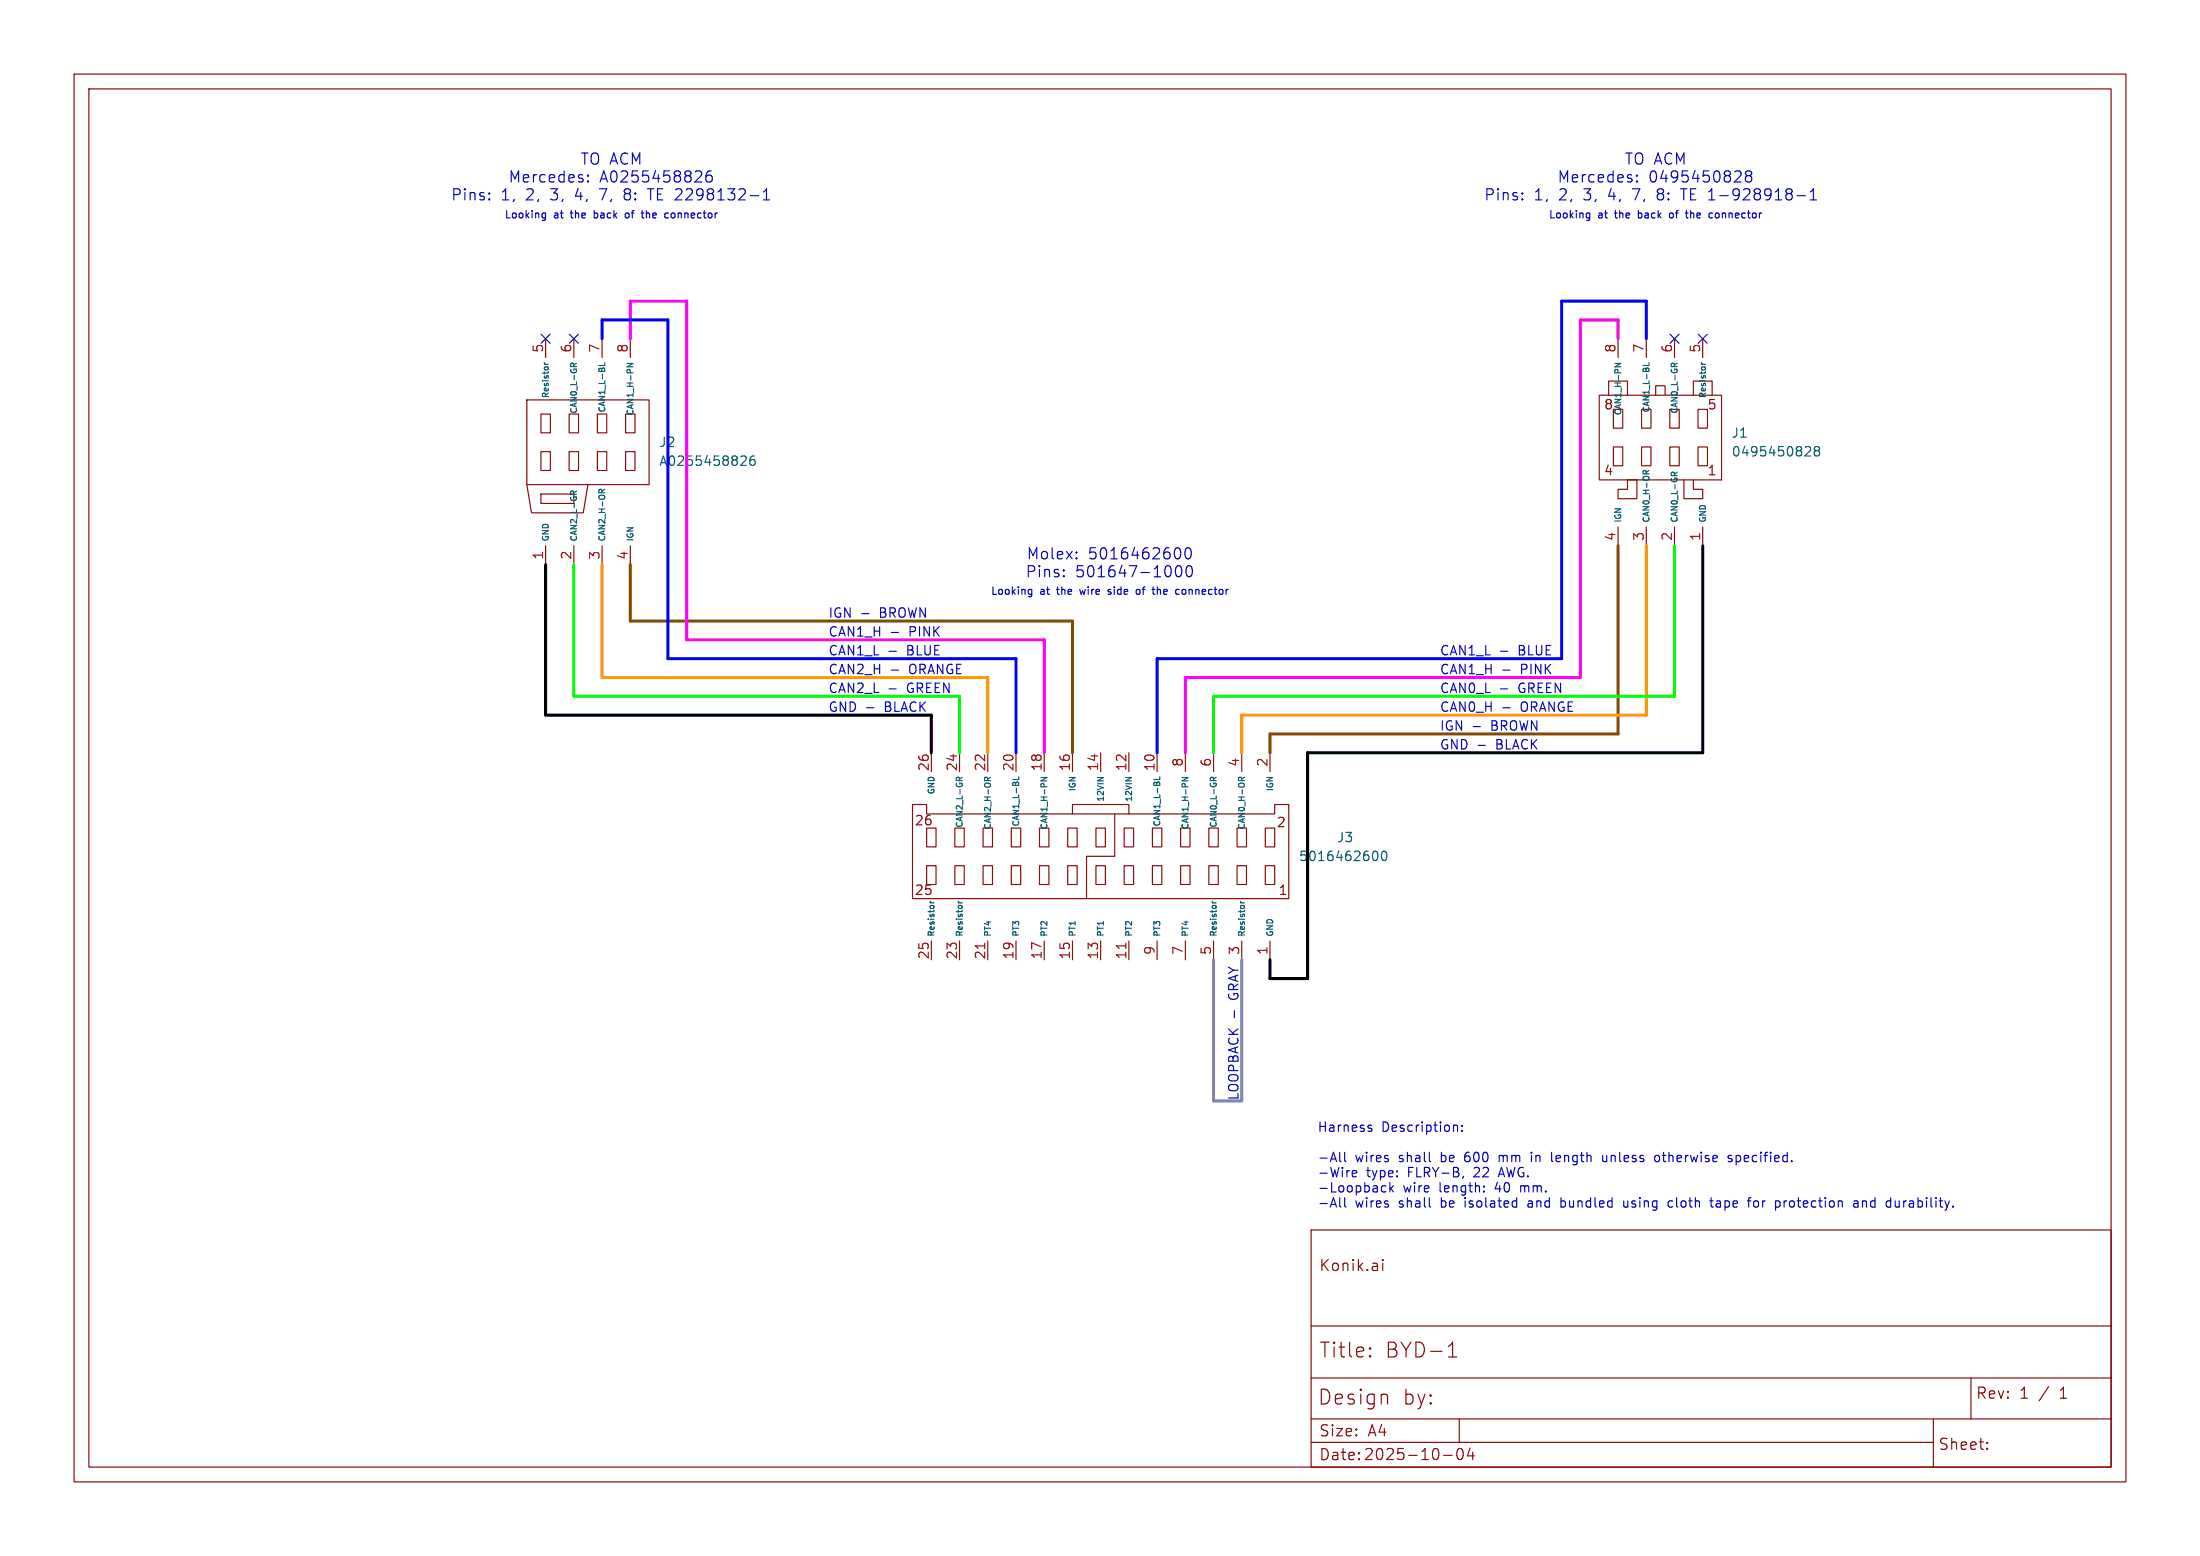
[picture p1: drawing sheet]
<svg xmlns="http://www.w3.org/2000/svg" width="297mm" height="210mm" viewBox="0 0 297 210" stroke-linecap="round" stroke-linejoin="round" font-family="sans-serif">
<g fill="none" stroke="#840000" stroke-width=".15">
<path d="M10 10h277v190h-277zM12 12h273v186h-273zM71.1 54h16.5v11.4h-8.2l-.7 3.8h-6.9l-.7-3.8zM73 55.9h1.3v2.5h-1.3zM73.7 45.7v2.6M76.8 55.9h1.3v2.5h-1.3zM77.5 45.7v2.6M80.6 55.9h1.3v2.5h-1.3zM81.3 45.7v2.6M84.5 55.9h1.2v2.5h-1.2zM85.1 45.7v2.6M215.9 53.3h16.5v11.5h-16.5z"/>
<path d="M217.2 53.3v-1.9h2.5v1.9M217.8 55.2h1.3v2.6h-1.3zM218.4 45.7v2.6M221.6 55.2h1.3v2.6h-1.3zM222.2 45.7v2.6M223.5 53.3v-1.2h1.3v1.2M225.4 55.2h1.3v2.6h-1.3zM226.1 45.7v2.6M228.6 53.3v-1.9h2.5v1.9M229.2 55.2h1.3v2.6h-1.3zM229.9 45.7v2.6M71.1 65.4h8.3"/>
<path d="M73 61h1.3v2.5h-1.3zM73 66.7h4.5v1.2h-4.5zM73.7 73.7v2.5M76.8 61h1.3v2.5h-1.3zM77.5 73.7v2.5M80.6 61h1.3v2.5h-1.3zM81.3 73.7v2.5M84.5 61h1.2v2.5h-1.2zM85.1 73.7v2.5M217.8 60.3h1.3v2.6h-1.3zM218.4 66h1.3v-1.2h1.3v2.5h-2.6zM218.4 71.1v2.6"/>
<path d="M221.6 60.3h1.3v2.6h-1.3zM222.2 71.1v2.6M225.4 60.3h1.3v2.6h-1.3zM226.1 71.1v2.6M227.3 64.8v2.5h2.6v-1.3h-1.3v-1.2M229.2 60.3h1.3v2.6h-1.3zM229.9 71.1v2.6M123.2 108.6h1.9v1.3h19.7v-1.3h7.6v1.3h19.7v-1.3h1.9v12.7h-50.8zM125.1 111.8h1.3v2.5h-1.3zM125.1 116.8h1.3v2.6h-1.3zM125.7 101.6v2.5M128.9 111.8h1.3v2.5h-1.3z"/>
<path d="M128.9 116.8h1.3v2.6h-1.3zM129.5 101.6v2.5M132.7 111.8h1.3v2.5h-1.3zM132.7 116.8h1.3v2.6h-1.3zM133.3 101.6v2.5M136.5 111.8h1.3v2.5h-1.3zM136.5 116.8h1.3v2.6h-1.3zM137.2 101.6v2.5M140.3 111.8h1.3v2.5h-1.3zM140.3 116.8h1.3v2.6h-1.3zM141 101.6v2.5M144.1 111.8h1.3v2.5h-1.3z"/>
<path d="M144.1 116.8h1.3v2.6h-1.3zM144.8 109.9h7.6M144.8 101.6v2.5M148 111.8h1.2v2.5h-1.2zM148 116.8h1.2v2.6h-1.2zM148.6 101.6v2.5M150.5 109.9v5.7h-3.8v5.7M151.8 111.8h1.2v2.5h-1.2zM151.8 116.8h1.2v2.6h-1.2zM152.4 101.6v2.5M155.6 111.8h1.2v2.5h-1.2zM155.6 116.8h1.2v2.6h-1.2z"/>
<path d="M156.2 101.6v2.5M159.4 111.8h1.3v2.5h-1.3zM159.4 116.8h1.3v2.6h-1.3zM160 101.6v2.5M163.2 111.8h1.3v2.5h-1.3zM163.2 116.8h1.3v2.6h-1.3zM163.8 101.6v2.5M167 111.8h1.3v2.5h-1.3zM167 116.8h1.3v2.6h-1.3zM167.6 101.6v2.5M170.8 111.8h1.3v2.5h-1.3zM170.8 116.8h1.3v2.6h-1.3z"/>
<path d="M171.4 101.6v2.5M125.7 127v2.5M129.5 127v2.5M133.3 127v2.5M137.2 127v2.5M141 127v2.5M144.8 127v2.5M148.6 127v2.5M152.4 127v2.5M156.2 127v2.5M160 127v2.5M163.8 127v2.5"/>
<path d="M167.6 127v2.5M171.4 127v2.5M177 179h108M177 166h108v32h-108zM186.7 170v.1M186.7 170.5v1M186.7 170l-.1 .1h.1M177 191.5h108M177 186h108M177 194.7h84M185 183h.1l-.1 .1M185 183h-.1l.1 .1"/>
<path d="M185 181.9v.2M185 183v.1M185 181.9l.1 .1-.1 .1M185 181.9l-.1 .1 .1 .1M187.2 188.3l.1 .1v1.1M194.9 196.4h1.1M195.5 183.1h1.2M195.5 181.7l.6-.6v2M196.8 195.6a.36 .36 0 0 1 .4-.1 .36 .36 0 0 1 .3 .3 .77 .77 0 0 1-.5 1.2 .91 .91 0 0 1-.2-1.4zM197 191.5v3.2M198.5 195.4l-.4 1.1h.9M198.8 196v1"/>
<path d="M261 191.5v6.5M266.1 186v5.5M268.3 195.5v.1M268.3 195.5h-.1l.1 .1M268.3 194.7v.1M268.3 194.7l-.1 .1h.1"/>
</g>
<g fill="none" stroke="#006464" stroke-width=".15">
<path d="M73.5 49.2h.5M73.5 48.9l.1 .3M77 49.5v-.3l.2-.2 .2 .1 .1 .4M77.8 49l-.3 .3M81.6 48.9v.4h-.8M84.7 49.1h.8l-.8 .4h.8M218 49.1h.8l-.8 .4h.8M222.6 48.9v.4h-.8M225.6 49.5v-.3l.2-.2 .2 .1v.4M226.4 49l-.4 .3M229.7 49.2h.5M229.7 48.9l.2 .3"/>
<path d="M77 66.7v-.3l.2-.1h.2l.1 .4M77.8 66.3l-.3 .2M80.8 66.5v-.3l.2-.2 .2 .1 .1 .4M81.6 66l-.3 .3M100.2 61.5l.4 .1 .1 .3v.2l-.7 .7h.7M101.8 61.5a.5 .5 0 0 0-.6 .6v.5l.1 .1 .4 .1 .2-.1 .1-.4-.2-.2-.3-.1-.3 .3M221.8 64v-.3l.2-.2 .2 .1v.4M222.6 63.5l-.4 .3M225.6 64.2v-.3l.2-.2 .2 .1v.4M226.4 63.7l-.4 .3M243.9 60.3h.4l.1 .3v.2l-.8 .7h.8M245.2 60.8l-.3-.2 .3-.3h.2l.2 .2-.2 .3"/>
<path d="M245.2 60.8l-.3 .3 .1 .3 .2 .1h.3l.1-.2v-.2l-.2-.3M245.2 60.8h.2M129.1 105.4v-.3l.2-.2 .2 .1v.4M129.9 104.9l-.4 .3M132.9 105.4v-.3l.2-.2 .2 .1v.4M133.7 104.9l-.4 .3M137.5 104.8v.4h-.8M140.5 104.9h.8l-.8 .5h.8M148.2 104.9h.8l-.8 .5M152 104.9h.8l-.8 .5M156.6 104.8v.4h-.8M159.6 104.9h.8l-.8 .5h.8"/>
<path d="M163.4 105.4v-.3l.1-.2 .3 .1v.4M164.2 104.9l-.4 .3M167.2 105.4v-.3l.2-.2 .2 .1v.4M168 104.9l-.4 .3M185.6 114.9h.1a.79 .79 0 0 1 0 1.2h-.1M186.6 115l.3-.1a.79 .79 0 0 1 0 1.2h-.2l-.1-.2-.1-.5zM125.6 121.9h.5M125.6 121.6l.1 .3M129.4 121.9h.5M129.4 121.6l.1 .3M163.7 121.9h.5M163.7 121.6l.1 .3"/>
<path d="M167.5 121.9h.5M167.5 121.6l.1 .3"/>
</g>
<path d="M132.9 127.3v.7M152 127.3v.7" fill="none" stroke="#a90000" stroke-width=".15"/>
<g fill="none" stroke="#0000c2" stroke-width=".15">
<path d="M66 26.8v.1v.1M66 26.8l.1 .1-.1 .1M66 26.1v.1M66 26.8v.2M66 26.1h.1l-.1 .1M73.3 29.4h.3M73.3 28.8h.3M73.6 28.7v.9v.1h-.3M79.4 24.4v.1v.1M79.4 24.4l-.1 .1 .1 .1M79.4 23.6v.2M79.4 24.4v.2"/>
<path d="M79.4 23.6v.1v.1M79.4 23.6l-.1 .1 .1 .1M84.7 28.7l-.2 .1-.1 .1 .1 .4 .2 .1M86.6 28.7h.3M86.7 29.4h.2M89.9 28.7l.3 .1M90.2 29.4h-.3M94.6 23.1a.41 .41 0 0 1 .1 .6l-.9 .9h.9M96 23.1a.59 .59 0 0 0-.7 .6v.6l.1 .2 .5 .1 .2-.2 .1-.5-.2-.2-.4-.1-.3 .3M101.3 26.4h1.1M103.1 27h.8M103.1 25.9l.4-.4v1.5"/>
<path d="M205.5 26.8l.1 .1-.1 .1M205.5 26.8l-.1 .1 .1 .1M205.5 26.1v.1M205.5 26.8v.2M205.5 26.1h.1l-.1 .1M205.5 26.1h-.1l.1 .1M214.2 29.4h.4M214.2 28.8h.4M214.6 28.7v.9l-.1 .1h-.2M221 24.4l.1 .1-.1 .1M221 24.4l-.1 .1 .1 .1M221 23.6v.2"/>
<path d="M221 24.4v.2M221 23.6l.1 .1-.1 .1M221 23.6l-.1 .1 .1 .1M225.7 28.7l-.2 .1-.1 .1v.4l.3 .1M227.5 28.7h.4M227.7 29.4h.2M230.9 28.7l.3 .1M231.2 29.4h-.3M234.8 23.1h.1a.41 .41 0 0 1 .1 .6l-.9 .9h1M235.9 23.7l-.3 .3v.3l.3 .3 .4-.1 .2-.2-.1-.4-.2-.2M235.9 23.7l-.1-.1a.31 .31 0 0 1-.2-.3 .31 .31 0 0 1 .3-.2h.4a.31 .31 0 0 1 .2 .4 .31 .31 0 0 1-.3 .2M235.9 23.7h.3"/>
<path d="M242.6 26.4h1.1M244.4 27h.8M244.4 25.9l.4-.4v1.5M138.9 79.6h.4M139.3 79.5v.9l-.1 .1h-.2M143.6 77.7l.1 .1h-.1M143.6 77.7l-.1 .1h.1M143.6 76.9v.2M143.6 77.7v.1M143.6 76.9l.1 .1-.1 .1M143.6 76.9l-.1 .1 .1 .1M145.3 75.3l.1 .1h-.1"/>
<path d="M145.3 75.3v.1M145.3 74.5v.1M145.3 74.5l.1 .1h-.1M145.8 79.5l.2 .7M149.9 79.5l-.3 .2v.1l.3 .1M153.4 79.6l.2-.1 .3 .1v.4l-.1 .2h-.2l-.2-.1zM156.2 79.2v1M156.4 79.5l-.2 .1M159 76.3h.2a.94 .94 0 0 1 0 1.5h-.2a.91 .91 0 0 1-.2-1.3M159 73.9a.94 .94 0 0 1 0 1.5M159.9 79.5l-.2 .1-.1 .1v.4l.3 .1M160.1 74.1a.36 .36 0 0 1 .4-.2 .36 .36 0 0 1 .3 .3 .77 .77 0 0 1-.5 1.2 .91 .91 0 0 1-.2-1.3z"/>
<path d="M160.3 76.5a.36 .36 0 0 1 .3-.2 .36 .36 0 0 1 .3 .3 .77 .77 0 0 1-.4 1.2 .91 .91 0 0 1-.2-1.3zM116.3 82.8h1M117 95.5h1M120 93h1M120 87.9h1M120.3 90.4h1M120.3 85.4h1M138.9 80.2h.4M149.6 80.2h.3M198.9 98.1h1M202.6 93h.9M202.6 87.9h.9"/>
<path d="M202.9 90.4h.9M202.9 95.5h.9M199.6 100.6h.9M166.6 136.4v1M180.9 155.5v1.1l.1 .2M181.5 155.5v1.1l.2 .2M182.6 158.7l.1 .1h.4M182.6 158.2l.1-.2h.3l.2 .2v.1l-.6 .1M184.9 152.3h.3v.2l-.2 .2h-.2M184.9 151.9h.3M187.6 159.6v1.3M193 156.7l.1 .1"/>
<path d="M196.3 151.9h.4l.1 .8M197.4 152.6v.1M197.4 151.9v.1M197.6 158.8l-.2 .2M202.4 155.9v.9M202.6 155.9l-.2 .2M206.7 155.5v.1M206.7 155.9v.9M209.5 155.5v1.1l.1 .2M216.4 155.9v.8l.3 .1 .2-.1M216.9 155.9v.9M223.4 156.1l.2-.2 .4 .2v.4l-.1 .2-.3 .1-.2-.1z"/>
<path d="M233.8 156l-.3-.1-.2 .2 .1 .2 .4 .1v.3h-.5M234.4 156.7l.1 .1M234.4 155.9v1.3M234.5 155.9l-.1 .1M180.9 161.7v1l.1 .2M181.5 161.7v1l.2 .2M186.6 160.8h.5M187.8 160.4l.3 .5M188.1 160l-.5 .5M193 162.9h.1M200.3 160.8v.1M200.3 160.1v.1"/>
<path d="M206.4 162.1h-.1M206.4 162.4a.25 .25 0 0 0-.1 .3 .25 .25 0 0 0 .1 .2M210.7 161.7v1.2M210.7 162.9h.4M211.1 162.1h-.4M219.2 162.1l.1 .8h.3l.1-.1M225.8 162.1h-.4l-.2 .2v.4l.1 .2h.5M230.8 162.1h.5M231 161.7v1l.1 .2h.2M231.8 162.1h-.1M231.8 162.4a.25 .25 0 0 0-.1 .3 .25 .25 0 0 0 .1 .2M237.2 162.1h-.3l-.2 .2 .1 .5 .4 .1"/>
<path d="M240.9 162.1v.8M241.1 162.1l-.2 .2M250.3 162.1h.5v.8M250.8 162.4h-.4a.25 .25 0 0 0-.2 .3 .25 .25 0 0 0 .2 .2h.4M251.4 162.1v.8M251.8 162.1l-.4 .1M255.9 162.1v.8h.3l.2-.1"/>
</g>
<path d="M81.3 45.7v-2.5h8.9v45.7h47v12.7M222.2 45.7v-5.1h-11.4v48.3h-54.6v12.7" fill="none" stroke="#00f" stroke-width=".41"/>
<path d="M77.5 76.2v17.8h52v7.6M226.1 73.7v20.3h-62.3v7.6" fill="none" stroke="#0f0" stroke-width=".41"/>
<path d="M85.1 45.7v-5.1h7.6v45.8h48.3v15.2M218.4 45.7v-2.5h-5v48.2h-53.4v10.2" fill="none" stroke="#f0f" stroke-width=".41"/>
<path d="M81.3 76.2v15.2h52v10.2M222.2 73.7v22.8h-54.6v5.1" fill="none" stroke="#f90" stroke-width=".41"/>
<path d="M73.7 76.2v20.3h52v5.1M229.9 73.7v27.9h-53.4v30.5h-5.1v-2.6" fill="none" stroke="#000" stroke-width=".41"/>
<path d="M85.1 76.2v7.6h59.7v17.8M218.4 73.7v25.4h-47v2.5" fill="none" stroke="#804d00" stroke-width=".41"/>
<path d="M163.8 129.5v19.1h3.8v-19.1" fill="none" stroke="#848484" stroke-width=".41"/>
<path d="M73.1 45.1l1.2 1.2M74.3 45.1l-1.2 1.2M76.9 45.1l1.2 1.2M78.1 45.1l-1.2 1.2M225.5 45.1l1.2 1.2M226.7 45.1l-1.2 1.2M229.3 45.1l1.2 1.2M230.5 45.1l-1.2 1.2" fill="none" stroke="#000084" stroke-width=".15"/>
<g font-size="2.8" fill="#840000">
<text x="178" y="183.5">Title:</text>
<text x="186.9" y="183.5">BYD-1</text>
<text x="177.8" y="189.8">Design</text>
<text x="189.3" y="189.8">by:</text>
</g>
<g font-size="2.1" fill="#0000c2">
<text x="78.3" y="22.4">TO ACM</text>
<text x="219.3" y="22.4">TO ACM</text>
<text x="60.8" y="27.3">Pins:</text>
<text x="67.6" y="27.3">1,</text>
<text x="68.6" y="24.9">Mercedes:</text>
<text x="71.1" y="27.3">2,</text>
<text x="74.5" y="27.3">3,</text>
<text x="78" y="27.3">4,</text>
<text x="80.9" y="24.9">A0255458826</text>
<text x="81.4" y="27.3">7,</text>
<text x="84.8" y="27.3">8:</text>
<text x="88.3" y="27.3">TE 2298132-1</text>
<text x="200.3" y="27.3">Pins:</text>
<text x="207.1" y="27.3">1,</text>
<text x="210.2" y="24.9">Mercedes:</text>
<text x="210.5" y="27.3">2,</text>
<text x="214" y="27.3">3,</text>
<text x="217.4" y="27.3">4,</text>
<text x="220.9" y="27.3">7,</text>
<text x="222.6" y="24.9">0495450828</text>
<text x="224.3" y="27.3">8:</text>
<text x="227.8" y="27.3">TE 1-928918-1</text>
<text x="138.5" y="75.7">Molex:</text>
<text x="146.9" y="75.7">5016462600</text>
<text x="138.4" y="78.1">Pins:</text>
<text x="145.2" y="78.1">501647-1000</text>
</g>
<g font-size="2.1" fill="#840000">
<text x="178" y="171.8">Konik.ai</text>
<text x="266.7" y="189">Rev:</text>
<text x="272.6" y="189">1</text>
<text x="275.4" y="189">/</text>
<text x="278.2" y="189">1</text>
<text x="178" y="197.3">Date: 2025-10-04</text>
<text x="178" y="194.1">Size:</text>
<text x="184.7" y="194.1">A4</text>
<text x="261.6" y="195.9">Sheet:</text>
</g>
<g font-size="1.8" fill="#a90000">
<text x="73.4" y="47.7" transform="rotate(-90 73.4 47.7)">5</text>
<text x="77.2" y="47.7" transform="rotate(-90 77.2 47.7)">6</text>
<text x="81" y="47.7" transform="rotate(-90 81 47.7)">7</text>
<text x="84.8" y="47.7" transform="rotate(-90 84.8 47.7)">8</text>
<text x="218.2" y="47.7" transform="rotate(-90 218.2 47.7)">8</text>
<text x="222" y="47.7" transform="rotate(-90 222 47.7)">7</text>
<text x="225.8" y="47.7" transform="rotate(-90 225.8 47.7)">6</text>
<text x="229.6" y="47.7" transform="rotate(-90 229.6 47.7)">5</text>
<text x="73.4" y="75.6" transform="rotate(-90 73.4 75.6)">1</text>
<text x="77.2" y="75.6" transform="rotate(-90 77.2 75.6)">2</text>
<text x="81" y="75.6" transform="rotate(-90 81 75.6)">3</text>
<text x="84.8" y="75.6" transform="rotate(-90 84.8 75.6)">4</text>
<text x="218.2" y="73.1" transform="rotate(-90 218.2 73.1)">4</text>
<text x="222" y="73.1" transform="rotate(-90 222 73.1)">3</text>
<text x="225.8" y="73.1" transform="rotate(-90 225.8 73.1)">2</text>
<text x="229.6" y="73.1" transform="rotate(-90 229.6 73.1)">1</text>
<text x="125.5" y="104.2" transform="rotate(-90 125.5 104.2)">26</text>
<text x="129.3" y="104.2" transform="rotate(-90 129.3 104.2)">24</text>
<text x="133.1" y="104.2" transform="rotate(-90 133.1 104.2)">22</text>
<text x="136.9" y="104.2" transform="rotate(-90 136.9 104.2)">20</text>
<text x="140.7" y="104.2" transform="rotate(-90 140.7 104.2)">18</text>
<text x="144.5" y="104.2" transform="rotate(-90 144.5 104.2)">16</text>
<text x="148.3" y="104.2" transform="rotate(-90 148.3 104.2)">14</text>
<text x="152.1" y="104.2" transform="rotate(-90 152.1 104.2)">12</text>
<text x="156" y="104.2" transform="rotate(-90 156 104.2)">10</text>
<text x="159.8" y="103.6" transform="rotate(-90 159.8 103.6)">8</text>
<text x="163.6" y="103.6" transform="rotate(-90 163.6 103.6)">6</text>
<text x="167.4" y="103.6" transform="rotate(-90 167.4 103.6)">4</text>
<text x="171.2" y="103.6" transform="rotate(-90 171.2 103.6)">2</text>
<text x="125.5" y="129.6" transform="rotate(-90 125.5 129.6)">25</text>
<text x="129.3" y="129.6" transform="rotate(-90 129.3 129.6)">23</text>
<text x="133.1" y="129.6" transform="rotate(-90 133.1 129.6)">21</text>
<text x="136.9" y="129.6" transform="rotate(-90 136.9 129.6)">19</text>
<text x="140.7" y="129.6" transform="rotate(-90 140.7 129.6)">17</text>
<text x="144.5" y="129.6" transform="rotate(-90 144.5 129.6)">15</text>
<text x="148.3" y="129.6" transform="rotate(-90 148.3 129.6)">13</text>
<text x="152.1" y="129.6" transform="rotate(-90 152.1 129.6)">11</text>
<text x="156" y="129" transform="rotate(-90 156 129)">9</text>
<text x="159.8" y="129" transform="rotate(-90 159.8 129)">7</text>
<text x="163.6" y="129" transform="rotate(-90 163.6 129)">5</text>
<text x="171.2" y="129" transform="rotate(-90 171.2 129)">1</text>
</g>
<g font-size="1.8" fill="#840000">
<text x="216.5" y="55.5">8</text>
<text x="230.4" y="55.5">5</text>
<text x="216.5" y="64.4">4</text>
<text x="230.4" y="64.4">1</text>
<text x="123.4" y="111.6">26</text>
<text x="172.3" y="111.9">2</text>
<text x="123.4" y="121">25</text>
<text x="172.5" y="121">1</text>
</g>
<g font-size="1.8" fill="#006464">
<text x="233.7" y="59.3">J1</text>
<text x="88.9" y="60.6">J2</text>
<text x="88.9" y="63.1">A0255458826</text>
<text x="233.7" y="61.8">0495450828</text>
<text x="180.4" y="113.9">J3</text>
<text x="175.3" y="116.4">5016462600</text>
</g>
<g font-size="1.8" fill="#0000c2">
<text x="111.8" y="83.5">IGN -</text>
<text x="118.9" y="83.5">BROWN</text>
<text x="111.8" y="88.6">CAN1_L</text>
<text x="111.8" y="86">CAN1_H</text>
<text x="122.6" y="88.6">BLUE</text>
<text x="122.9" y="86">PINK</text>
<text x="194.3" y="88.6">CAN1_L</text>
<text x="205.1" y="88.6">BLUE</text>
<text x="111.8" y="91.1">CAN2_H</text>
<text x="111.8" y="93.6">CAN2_L</text>
<text x="122.6" y="93.6">GREEN</text>
<text x="122.9" y="91.1">ORANGE</text>
<text x="194.3" y="93.6">CAN0_L</text>
<text x="194.3" y="91.1">CAN1_H</text>
<text x="205.1" y="93.6">GREEN</text>
<text x="205.4" y="91.1">PINK</text>
<text x="111.8" y="96.2">GND -</text>
<text x="119.5" y="96.2">BLACK</text>
<text x="194.3" y="96.2">CAN0_H</text>
<text x="194.3" y="101.3">GND -</text>
<text x="194.3" y="98.7">IGN -</text>
<text x="201.4" y="98.7">BROWN</text>
<text x="202.1" y="101.3">BLACK</text>
<text x="205.4" y="96.2">ORANGE</text>
<text x="167.3" y="134.8" transform="rotate(-90 167.3 134.8)">GRAY 3</text>
<text x="167.3" y="148.6" transform="rotate(-90 167.3 148.6)">LOOPBACK</text>
<text x="177.8" y="153">Harness</text>
<text x="186.5" y="153">Description:</text>
<text x="177.8" y="157.1">-All</text>
<text x="177.8" y="159.1">-Wire</text>
<text x="177.8" y="161.2">-Loopback</text>
<text x="183" y="157.1">wires</text>
<text x="184.5" y="159.1">type:</text>
<text x="189" y="157.1">shall</text>
<text x="189.4" y="161.2">wire</text>
<text x="190.2" y="159.1">FLRY-B,</text>
<text x="194.4" y="161.2">length:</text>
<text x="194.8" y="157.1">be</text>
<text x="198.2" y="157.1">600</text>
<text x="199.3" y="159.1">22</text>
<text x="202.1" y="161.2">40</text>
<text x="202.9" y="159.1">AWG.</text>
<text x="203" y="157.1">mm</text>
<text x="205.7" y="161.2">mm.</text>
<text x="207.6" y="157.1">in</text>
<text x="210.5" y="157.1">length</text>
<text x="217.6" y="157.1">unless</text>
<text x="224.9" y="157.1">otherwise</text>
<text x="235" y="157.1">specified.</text>
<text x="177.8" y="163.2">-All</text>
<text x="183" y="163.2">wires</text>
<text x="189" y="163.2">shall</text>
<text x="194.8" y="163.2">be</text>
<text x="198.2" y="163.2">isolated</text>
<text x="206.9" y="163.2">and</text>
<text x="211.6" y="163.2">bundled</text>
<text x="220.2" y="163.2">using</text>
<text x="226.5" y="163.2">cloth</text>
<text x="232.4" y="163.2">tape</text>
<text x="237.7" y="163.2">for</text>
<text x="241.5" y="163.2">protection</text>
<text x="252.3" y="163.2">and</text>
<text x="256.9" y="163.2">durability.</text>
</g>
<g font-size="1.4" fill="#0000c2">
<text x="68" y="29.7">Looking</text>
<text x="74.8" y="29.7">at</text>
<text x="77.3" y="29.7">the</text>
<text x="80.6" y="29.7">back</text>
<text x="85.1" y="29.7">of</text>
<text x="87.6" y="29.7">the</text>
<text x="91" y="29.7">connector</text>
<text x="209" y="29.7">Looking</text>
<text x="215.7" y="29.7">at</text>
<text x="218.2" y="29.7">the</text>
<text x="221.6" y="29.7">back</text>
<text x="226.1" y="29.7">of</text>
<text x="228.6" y="29.7">the</text>
<text x="231.9" y="29.7">connector</text>
<text x="133.7" y="80.5">Looking</text>
<text x="140.4" y="80.5">at</text>
<text x="142.9" y="80.5">the</text>
<text x="146.3" y="80.5">wire</text>
<text x="150.3" y="80.5">side</text>
<text x="154.4" y="80.5">of</text>
<text x="156.8" y="80.5">the</text>
<text x="160.2" y="80.5">connector</text>
</g>
<g font-size="1.1" fill="#006464">
<text x="74.3" y="53.9" transform="rotate(-90 74.3 53.9)">Resistor</text>
<text x="230.5" y="53.9" transform="rotate(-90 230.5 53.9)">Resistor</text>
<text x="78.1" y="56" transform="rotate(-90 78.1 56)">CAN0_L-GR</text>
<text x="81.9" y="55.8" transform="rotate(-90 81.9 55.8)">CAN1_L-BL</text>
<text x="85.7" y="56.2" transform="rotate(-90 85.7 56.2)">CAN1_H-PN</text>
<text x="219.1" y="56.2" transform="rotate(-90 219.1 56.2)">CAN1_H-PN</text>
<text x="222.9" y="55.8" transform="rotate(-90 222.9 55.8)">CAN1_L-BL</text>
<text x="226.7" y="56" transform="rotate(-90 226.7 56)">CAN0_L-GR</text>
<text x="219.1" y="70.6" transform="rotate(-90 219.1 70.6)">IGN</text>
<text x="222.9" y="70.6" transform="rotate(-90 222.9 70.6)">CAN0_H-OR</text>
<text x="226.7" y="70.6" transform="rotate(-90 226.7 70.6)">CAN0_L-GR</text>
<text x="230.5" y="70.6" transform="rotate(-90 230.5 70.6)">GND</text>
<text x="74.3" y="73.2" transform="rotate(-90 74.3 73.2)">GND</text>
<text x="78.1" y="73.2" transform="rotate(-90 78.1 73.2)">CAN2_L-GR</text>
<text x="81.9" y="73.2" transform="rotate(-90 81.9 73.2)">CAN2_H-OR</text>
<text x="85.7" y="73.2" transform="rotate(-90 85.7 73.2)">IGN</text>
<text x="126.4" y="107.4" transform="rotate(-90 126.4 107.4)">GND</text>
<text x="145.4" y="107" transform="rotate(-90 145.4 107)">IGN</text>
<text x="172.1" y="107" transform="rotate(-90 172.1 107)">IGN</text>
<text x="130.2" y="111.9" transform="rotate(-90 130.2 111.9)">CAN2_L-GR</text>
<text x="134" y="112.1" transform="rotate(-90 134 112.1)">CAN2_H-OR</text>
<text x="137.8" y="111.7" transform="rotate(-90 137.8 111.7)">CAN1_L-BL</text>
<text x="141.6" y="112.1" transform="rotate(-90 141.6 112.1)">CAN1_H-PN</text>
<text x="149.2" y="108.4" transform="rotate(-90 149.2 108.4)">12VIN</text>
<text x="153" y="108.4" transform="rotate(-90 153 108.4)">12VIN</text>
<text x="156.8" y="111.7" transform="rotate(-90 156.8 111.7)">CAN1_L-BL</text>
<text x="160.6" y="112.1" transform="rotate(-90 160.6 112.1)">CAN1_H-PN</text>
<text x="164.5" y="111.9" transform="rotate(-90 164.5 111.9)">CAN0_L-GR</text>
<text x="168.3" y="112.1" transform="rotate(-90 168.3 112.1)">CAN0_H-OR</text>
<text x="126.4" y="126.5" transform="rotate(-90 126.4 126.5)">Resistor</text>
<text x="130.2" y="126.5" transform="rotate(-90 130.2 126.5)">Resistor</text>
<text x="134" y="126.5" transform="rotate(-90 134 126.5)">PT4</text>
<text x="137.8" y="126.5" transform="rotate(-90 137.8 126.5)">PT3</text>
<text x="141.6" y="126.5" transform="rotate(-90 141.6 126.5)">PT2</text>
<text x="145.4" y="126.5" transform="rotate(-90 145.4 126.5)">PT1</text>
<text x="149.2" y="126.5" transform="rotate(-90 149.2 126.5)">PT1</text>
<text x="153" y="126.5" transform="rotate(-90 153 126.5)">PT2</text>
<text x="156.8" y="126.5" transform="rotate(-90 156.8 126.5)">PT3</text>
<text x="160.6" y="126.5" transform="rotate(-90 160.6 126.5)">PT4</text>
<text x="164.5" y="126.5" transform="rotate(-90 164.5 126.5)">Resistor</text>
<text x="168.3" y="126.5" transform="rotate(-90 168.3 126.5)">Resistor</text>
<text x="172.1" y="126.5" transform="rotate(-90 172.1 126.5)">GND</text>
</g>
</svg>
